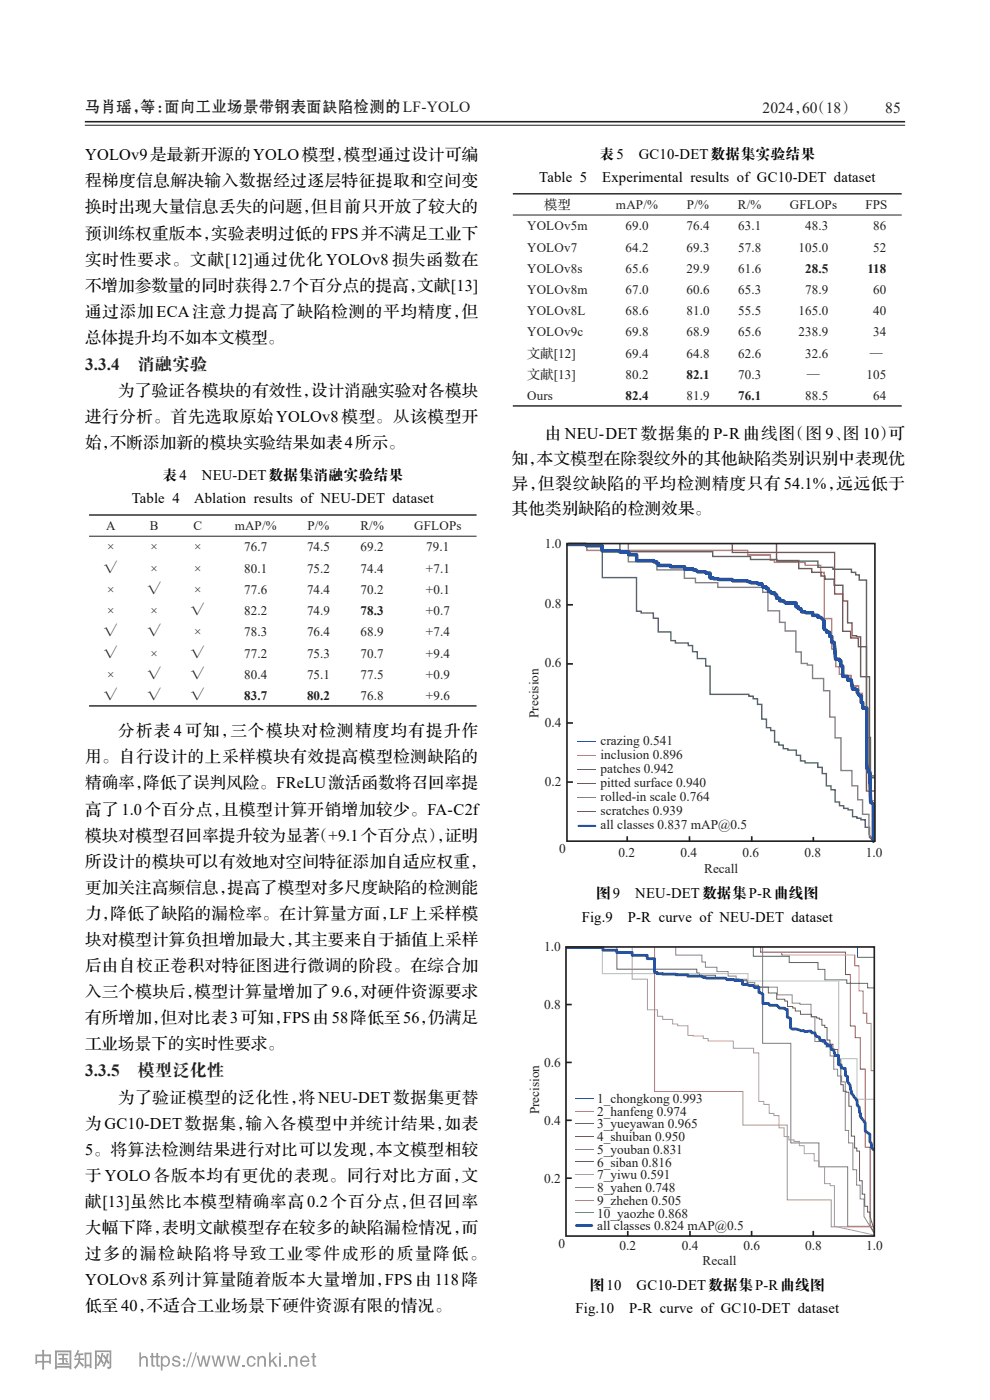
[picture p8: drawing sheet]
<svg xmlns="http://www.w3.org/2000/svg" width="210mm" height="297mm" viewBox="0 0 210 297" stroke-linecap="round" stroke-linejoin="round" font-family="sans-serif">
<path d="M18 26.6h174M108.8 45.6h82.5M18.9 113.8h82.2" fill="none" stroke="#231f20" stroke-width=".21"/>
<path d="M18 25.8h174" fill="none" stroke="#231f20" stroke-width=".33"/>
<path d="M108.8 41.1h82.5M108.8 86.1h82.5M18.9 109.3h82.2M18.9 149.8h82.2" fill="none" stroke="#231f20" stroke-width=".3"/>
<path d="M127.8 115.2v7.3h7.2v7.2h1v.3h2.6v1.2h1v2.9h2.7v1.8h1v.5h2.7v.6h.9v1.3h1v1.4h1.8v1.6h.9v6h8.2v.4h1v.5h.9v1.2h.9v3.1h1v1.9h.9v.6h.8v2.4h.9v.7h.9v.7h1v.3h1.8v1.1h.9v1.2h1v.4h2.7v1h.9v1.3h.9v2.6h1v.8h.9v2.6h.9v.8h.9v.6h.9v.3h.9v1.5h1v.3h.8v.3h.9v1.6h.9v2.1l.9 .8" fill="none" stroke="#3e6a86" stroke-width=".3"/>
<path d="M133.3 115.2v4h6v1.7h5.9v1.8h2.3v.9h4.8v1h9.5v1.1h1.1v3.9h2.5v2.4h1.2v1.9h2.2v4.4h1.2v2.4h1.3v.4h1.1v2.8h2.3v2.6h1.3v5.6h1.1v4.4h1.3v7h2.3v3.2h1.2v3h1.1v3.1h1.3v4.2l1.3 1.4" fill="none" stroke="#87709d" stroke-width=".3"/>
<path d="M124.5 115.5v1.3h34.1v.9h4.8v1.1h.9v.5h6.5v.6h3.3v1.5h.7v9.8h1.6v6.5h.9v3.7h.7v1.6h1v.3h1.5v2.2h1.7v1.6h.7v3h.9v12.2h.8v7.6h.9" fill="none" stroke="#e47f3c" stroke-width=".3"/>
<path d="M120.5 115.5h3.9v.3h3.3v1.1h3.8v.2h1.9v.6h1.6v1.2h3.7v.3h.6v.4h.4v.4h2.6v.2h2.9v.5h1.8v.2h.6l.4 .4h1.6l.2 .3h.8v1h.7l.1 .2h.9l.2 .1h2.8l.2 .3h3l.2 .2h.4l.2 .2h1.3l.2 .3h.8l.2 .6h.7l.1 .3h.3l.1 .7h.4l.2 .3h.7l.1 .4h.3v.7h.7v.6h.8l.4 .4h2.3v.8h.5v.4h.5l.1 .7h.7l.3 .2h1.4v.6h1.1v.3h.6l.7 .8v1.7l.6 .4v.3h.6v.9h.4v1.3h.6l.2 3.6h.9v.3h.3v1.1h.4v2.2h1v.8h.8l.2 1.9h.7l.4 .2-.1 .4 .5 .8h.4v1.4h.3v1.2h.9v12.8h.3v.8h.3l.2 6.4 .6 .4v7.8" fill="none" stroke="#264fa1" stroke-width=".7"/>
<path d="M155.3 115.2v2h21.8v8.8h1.7v7.9h1.6v1.5h1.7v1.8h1.7v30.6h1.8" fill="none" stroke="#bc3e49" stroke-width=".3"/>
<path d="M131.5 115.2v1.8h19.7v1.1h8v.6h5.6v.3h8.7v1.4h3.2v.4h3.9v.6h.9v.5h.8v1.2h1.5v33.3h.8v8.2h1" fill="none" stroke="#498d48" stroke-width=".3"/>
<path d="M164.7 115.2v3.7h4.7v1.7h2.8v.8h1.9v.8h.9v.7h1.9v1.3h1.9v3.3h1v4.6h.9v2.8h1v.2h.9v8.5h1.8v21.4h1.2" fill="none" stroke="#7f5a4b" stroke-width=".3"/>
<path d="M120.3 115.3h65.3v63.1h-65.3z" fill="none" stroke="#231f20" stroke-width=".35"/>
<path d="M122.5 172.1h4" fill="none" stroke="#7b615b" stroke-width=".21"/>
<path d="M122.5 169.2h4" fill="none" stroke="#87709a" stroke-width=".21"/>
<path d="M122.5 166.2h4" fill="none" stroke="#9b4343" stroke-width=".21"/>
<path d="M122.5 163.3h4" fill="none" stroke="#4a8f47" stroke-width=".21"/>
<path d="M122.5 160.3h4" fill="none" stroke="#c9844b" stroke-width=".21"/>
<path d="M122.5 157.3h4" fill="none" stroke="#397399" stroke-width=".21"/>
<path d="M122.6 175.1l3.7-.1 .2 .2-.2 .2h-3.6h-.1z" fill="#2454a5"/>
<path d="M120.3 128.3h1.2M120.3 153.4h1.2M120.3 140.8h1.2M120.3 165.9h1.2M133 177.4v1M146.3 177.4v1M159.5 177.4v1M172.5 177.6v1M120.1 200.9h65.4v61.3h-65.4z" fill="none" stroke="#231f20" stroke-width=".35"/>
<path d="M181.9 200.9v2.2h3.6" fill="none" stroke="#3372a1" stroke-width=".21"/>
<path d="M161.3 200.9v1.1h18v4.7h1.1v11h1v2.4h1.1v6.7h1v16.6h1.1v14.7l.9 2.9" fill="none" stroke="#ae3a41" stroke-width=".21"/>
<path d="M165.8 202v.6h15.5v2.3h.9v5.3h.9v4.8h.8v2.1h.9v10h.7" fill="none" stroke="#e4813b" stroke-width=".21"/>
<path d="M159.8 200.9v2h7.6v1.3h6.1v1.4h1.5v2.3h4.6v.7h4.4v1h1.5" fill="none" stroke="#4b9545" stroke-width=".21"/>
<path d="M143.3 200.9v1.7h5.6v1.5h.7v1.1h2.5v.9h2.3v1h1.8v.6h2.2v.8h1.7v.9h4.8v1.7h3.1v1.7h1.7v.3h2.3v2.6h.9v5.2h1.5v.3h.8v.9h.9v1.9h.8v2.8h.8v1.5h.8v1.2h.8v10.3h.7v2.7h.9v5.6h.8v3.3h.8v3h.8v3.6l2.2 3.7" fill="none" stroke="#826eb2" stroke-width=".21"/>
<path d="M130.9 200.9v4.7h16.9v.8h.6v.5h3.4v.5h2.2v.3h2.8v.3h1.8v1h2.3v.4h2.1v1.3h1.8v1.3h1.7v.4h.5v1.1h1.2v.3h.5v.7h1.1v.7h2.3v.5h1.1v.3h.6v.2h.5v1.3h.7v.5h.4v2.6h.7v.9h.6v1.1h1v2.2h.7v5.3h.5v1.4l1.2 .2v3h.5v6.3h.7v2.5h.4v.7h.6v6.3h.6v2.8h.5v2.6h.6v1.2h.6v2.9l.9 1.5" fill="none" stroke="#785b5a" stroke-width=".21"/>
<path d="M127.8 200.9v5.7h30.9v1.5h19.2v16.5h3.9v8.6h3.7" fill="none" stroke="#82d0d5" stroke-width=".21"/>
<path d="M161.8 200.9v20.4h6v21.2h5.9v5h6.1v12.7h5.7" fill="none" stroke="#7b7c80" stroke-width=".21"/>
<path d="M138.9 200.9v30.7h18.7v7.1h9.4v15.8h9.3v5.8h9.2" fill="none" stroke="#afb056" stroke-width=".21"/>
<path d="M134.1 200.9v6.8h3.2v6.5h2.2v1.4h1.1v.7h2.1v.9h1.1v.4h2.1v2.1l3.3 .1v.5h1v.6h5.4v1.5h4.3v1h1.1v10.3h1v.6h1.2v1.9h1v.5h1v2.6h1.1v1.8h1v.7h1.1v.3h1.2v1h1v1.6h2.1v1.6h1v1.2h1.2v3.6h1.2v.4h.9v8.7l8.5 1.8" fill="none" stroke="#c77bb0" stroke-width=".21"/>
<path d="M120.2 201h7.7v.6h2.9v.5h3.3v.6h3.2v.7h1.6v2.9h.5v.3l6.5 .2v.3h3l.2 .3 .8 .1h4l.3 .3 3.3 .2v.8l2.3 .2 .2 .5h1v1l.8 .4v2h1.2l.3 .4h1.5l.6 .6h1l.2 .2h.4v1.7l.7 .3v2l.5 .2h.5l1.2 .4 .6-.1 .2 .2 1.3-.1 .2 .4h.7l.1 .7 .8 .2 .1 .6 1.1 .2v.6l.5 .1v.3h.7l.1 .9h.6l.2 1.2h.8v2h.5v.6l.9 .1 .1 1.6 .4 .2v1.1l.5 .7 .2 1.1 .2 .3-.1 .3 1.2 1.7v.9l.5 .4v1l.2 .4v.5l1 1.4v1.8l1 .6v1.6l.3 .4v.8l.5 .5" fill="none" stroke="#2454a5" stroke-width=".6"/>
<path d="M122.1 241.1h3.8" fill="none" stroke="#9f404b" stroke-width=".21"/>
<path d="M122 257.3h3.8" fill="none" stroke="#2db4b5" stroke-width=".21"/>
<path d="M122 254.6h3.8" fill="none" stroke="#aca966" stroke-width=".21"/>
<path d="M122 251.9h3.8" fill="none" stroke="#7c7c86" stroke-width=".21"/>
<path d="M122 249.2h3.8" fill="none" stroke="#bd7cb3" stroke-width=".21"/>
<path d="M122 246.5h3.8" fill="none" stroke="#80555a" stroke-width=".21"/>
<path d="M122 243.8h3.8" fill="none" stroke="#876cab" stroke-width=".21"/>
<path d="M122 238.4h3.8" fill="none" stroke="#469a46" stroke-width=".21"/>
<path d="M122 235.7h3.8" fill="none" stroke="#e78135" stroke-width=".21"/>
<path d="M122 233h3.8" fill="none" stroke="#3572a1" stroke-width=".21"/>
<path d="M122.1 259.7h3.4l.3 .3-.3 .3h-3.2l-.3-.3z" fill="#2256a6"/>
<path d="M120.1 213.1h1.2M120.1 237.7h1.2M120.1 225.4h1.2M120.1 249.9h1.2M133.2 261.1v1.1M146.4 261.1v1.1M159.4 261.1v1.1M172.5 261.1v1.1" fill="none" stroke="#231f20" stroke-width=".35"/>
<path d="M.1 0h.1M209.9 0h.1M0 .1h.1M210 .1h.1M0 296.9h.1M.1 297v.1M209.9 297v.1M210 296.9h.1" fill="none" stroke="#fff" stroke-width=".21"/>
<path d="M0 0h.1M210 0h.1M0 297h.1M0 297v.1M210 297h.1M210 297v.1" fill="none" stroke="#000" stroke-width=".21"/>
<g fill="#999">
<path d="M7.5 287.3v2h.4v-.2h1.1l-.1 1.4h.5l-.1-1.4h1.1v.2h.4v-2h-1.5l.1-.9-.5-.1 .1 1zM7.9 287.7h1.1v1h-1.1zM9.3 287.7h1.1v1h-1.1z" fill-rule="evenodd"/>
<path d="M12.3 287.2v.3h.9v.6h-.7v.4l.7-.1v.8h-1v.4h2.4v-.4h-1v-.8l.7 .1v-.4h-.7v-.6h.9v-.3zM13.8 288.7l.4 .5 .2-.2a.33 .33 0 0 0-.2-.4 .33 .33 0 0 0-.4 .1zM11.6 286.5v4h.5v-.3h2.6v.3h.5v-4zM12.1 286.9h2.6v2.9h-2.6z" fill-rule="evenodd"/>
<path d="M16.4 286.4l-.7 1.3 .4 .3 .3-.5h.3v.7l-.9-.1v.4h.8l-.2 .7-.7 .9 .2 .3 1-1.2 .6 .8 .3-.3-.8-.9v-.3h.8v-.4l-.8 .1v-.7h.7v-.4h-1.2l.4-.5zM17.9 286.9v3.4h.4v-.5h.7v.4h.4v-3.3zM18.3 287.3h.7v2.2h-.7z" fill-rule="evenodd"/>
<path d="M20.1 286.5h3.5v3.6l-.7 .4-.3-.5 .6-.1v-.8l-.3 .3-.3-.5-.6 1.2-.3-.3 .7-1.3-.6-.9 .3-.2 .4 .6 .1-.9 .5 .2a1.4 1.4 0 0 0 .1 1.8v-2.3h-2.7v2.8l.2-.3a1.01 1.01 0 0 0-.1-1.7l.2-.3 .5 .7 .2-1 .4 .1v.1a1.53 1.53 0 0 0 .1 1.9l-.3 .3-.3-.6-.6 1.1-.3-.3v.8h-.4z" fill-rule="evenodd"/>
<path d="M29.6 286.9h.3v1.1a.79 .79 0 0 1 .9-.3 .79 .79 0 0 1 .6 .7v1.5h-.4v-1.4a.54 .54 0 0 0-.7-.5 .54 .54 0 0 0-.4 .7v1.2h-.3z" fill-rule="evenodd"/>
<path d="M32.1 287h.4v.7h.3v.3h-.3v1.5l.3 .1v.3a.53 .53 0 0 1-.7-.4v-1.5h-.3v-.3h.3z" fill-rule="evenodd"/>
<path d="M33.2 287h.3v.7h.4v.3h-.4v1.5l.4 .1-.1 .3a.53 .53 0 0 1-.6-.4v-1.5h-.3v-.3h.3z" fill-rule="evenodd"/>
<path d="M34.1 287.7v3.1h.4v-1.1a1.01 1.01 0 0 0 1.3 0 1.01 1.01 0 0 0 .2-1.3 .83 .83 0 0 0-.6-.8 .83 .83 0 0 0-.9 .4v-.3zM34.8 288a.81 .81 0 0 1 1 .8 .81 .81 0 0 1-.9 .8 .99 .99 0 0 1-.1-1.6z" fill-rule="evenodd"/>
<path d="M36.7 287.9l.2-.2a.86 .86 0 0 1 1.3 .6h-.3a.49 .49 0 0 0-.5-.4 .49 .49 0 0 0-.5 .5 1.67 1.67 0 0 1 1.4 .8 .94 .94 0 0 1-.9 .7 .94 .94 0 0 1-.9-.7h.3a.55 .55 0 0 0 .5 .5 .55 .55 0 0 0 .6-.5l-.9-.3a.56 .56 0 0 1-.5-.4 .56 .56 0 0 1 .2-.6z" fill-rule="evenodd"/>
<path d="M38.8 288.3v.4h.5v-.4zM38.8 289.5v.4h.5v-.4z" fill-rule="evenodd"/>
<path d="M40.5 286.9h.2l-1 3.2h-.2z" fill-rule="evenodd"/>
<path d="M41.5 286.9h.3l-1 3.2h-.3z" fill-rule="evenodd"/>
<path d="M41.7 287.6h.4l.4 1.9 .5-1.9h.4l.4 1.9 .5-1.9h.4l-.7 2.3h-.4l-.4-1.7-.5 1.7h-.4z" fill-rule="evenodd"/>
<path d="M44.9 287.6h.4l.4 1.9 .4-1.9h.5l.4 1.9 .4-1.9h.4l-.6 2.3h-.4l-.4-1.7-.5 1.7h-.4z" fill-rule="evenodd"/>
<path d="M48 287.6h.4l.5 1.9 .4-1.9h.4l.5 1.9 .4-1.9h.4l-.6 2.3h-.4l-.5-1.7-.4 1.7h-.4z" fill-rule="evenodd"/>
<path d="M51.5 289.5h.5v.4h-.5z" fill-rule="evenodd"/>
<path d="M52.8 287.8a.95 .95 0 0 1 1.5 .7h-.4a.55 .55 0 0 0-.6-.5 .55 .55 0 0 0-.5 .4 .75 .75 0 0 0-.1 .9 .75 .75 0 0 0 .8 .3l.4-.5h.4a1.03 1.03 0 0 1-1.5 .7 1.03 1.03 0 0 1-.4-1.5z" fill-rule="evenodd"/>
<path d="M54.6 287.7h.4v.3a.77 .77 0 0 1 .8-.4 .77 .77 0 0 1 .6 .8v1.5h-.4v-1.3a.56 .56 0 0 0-.6-.7 .56 .56 0 0 0-.4 .8v1.2h-.4z" fill-rule="evenodd"/>
<path d="M57.1 286.9h.3v1.8l1-1h.4l-.8 .9 .9 1.3h-.5l-.7-1.1-.3 .3v.8h-.3z" fill-rule="evenodd"/>
<path d="M59.2 287v.4h.4v-.4zM59.2 287.7v2.2h.4v-2.2z" fill-rule="evenodd"/>
<path d="M60.3 289.5h.5v.4h-.5z" fill-rule="evenodd"/>
<path d="M61.3 287.7h.4v.3a.77 .77 0 0 1 .8-.4 .77 .77 0 0 1 .6 .8v1.5h-.4v-1.3a.56 .56 0 0 0-.6-.7 .56 .56 0 0 0-.4 .8v1.2h-.4z" fill-rule="evenodd"/>
<path d="M64.2 288.2a.62 .62 0 0 1 .7-.2 .62 .62 0 0 1 .4 .6h-1.3zM64.1 287.8a1.15 1.15 0 0 0-.4 1.4 1.15 1.15 0 0 0 1.3 .7l.4-.3 .2-.4h-.3a.63 .63 0 0 1-.8 .4 .63 .63 0 0 1-.5-.7h1.7a1.04 1.04 0 0 0-.5-1.1 1.04 1.04 0 0 0-1.1 0z" fill-rule="evenodd"/>
<path d="M66.3 287h.4v.7h.4v.3h-.4v1.5l.4 .1-.1 .3a.53 .53 0 0 1-.7-.4v-1.5h-.3v-.3h.3z" fill-rule="evenodd"/>
</g>
<g font-size="3.6" fill="#231f20">
<text x="18" y="78.5">3.3.4</text>
<text x="29.1" y="78.5">消融实验</text>
<text x="18" y="228.3">3.3.5</text>
<text x="29.1" y="228.3">模型泛化性</text>
</g>
<g font-size="3.5">
<text x="18" y="34">YOLOv9是最新开源的YOLO模型，</text>
<text x="73" y="34">模型通过设计可编</text>
<text x="18" y="39.5">程梯度信息解决输入数据经过逐层特征提取和空间变</text>
<text x="18" y="45.1">换时出现大量信息丢失的问题，</text>
<text x="66" y="45.1">但目前只开放了较大的</text>
<text x="18" y="50.6">预训练权重版本，</text>
<text x="44.8" y="50.6">实验表明过低的FPS并不满足工业下</text>
<text x="18" y="56.2">实时性要求。文献[12]通过优化 YOLOv8 损失函数在</text>
<text x="18" y="61.7">不增加参数量的同时获得2.7个百分点的提高，</text>
<text x="88.6" y="61.7">文献[13]</text>
<text x="18" y="67.2">通过添加 ECA 注意力提高了缺陷检测的平均精度，但</text>
<text x="18" y="72.8">总体提升均不如本文模型。</text>
<text x="18" y="89.6">进行分析。首先选取原始 YOLOv8 模型。从该模型开</text>
<text x="25.1" y="84">为了验证各模块的有效性，</text>
<text x="66" y="84">设计消融实验对各模块</text>
<text x="18" y="95.1">始，</text>
<text x="23.3" y="95.1">不断添加新的模块实验结果如表4所示。</text>
<text x="115.6" y="93">由 NEU-DET 数据集的 P-R 曲线图（图 9、图 10）可</text>
<text x="108.6" y="98.5">知，</text>
<text x="113.9" y="98.5">本文模型在除裂纹外的其他缺陷类别识别中表现优</text>
<text x="108.6" y="103.8">异，但裂纹缺陷的平均检测精度只有 54.1%，远远低于</text>
<text x="108.6" y="109.1">其他类别缺陷的检测效果。</text>
<text x="18" y="161.7">用。自行设计的上采样模块有效提高模型检测缺陷的</text>
<text x="25.1" y="156.2">分析表 4 可知，三个模块对检测精度均有提升作</text>
<text x="18" y="167.3">精确率，</text>
<text x="30.4" y="167.3">降低了误判风险。FReLU激活函数将召回率提</text>
<text x="18" y="172.8">高了 1.0个百分点，</text>
<text x="47.1" y="172.8">且模型计算开销增加较少。FA-C2f</text>
<text x="18" y="178.3">模块对模型召回率提升较为显著（+9.1个百分点），</text>
<text x="94.4" y="178.3">证明</text>
<text x="18" y="183.9">所设计的模块可以有效地对空间特征添加自适应权重，</text>
<text x="18" y="189.4">更加关注高频信息，</text>
<text x="48.2" y="189.4">提高了模型对多尺度缺陷的检测能</text>
<text x="18" y="194.9">力，</text>
<text x="23.4" y="194.9">降低了缺陷的漏检率。在计算量方面，</text>
<text x="82.6" y="194.9">LF上采样模</text>
<text x="18" y="200.5">块对模型计算负担增加最大，</text>
<text x="62.5" y="200.5">其主要来自于插值上采样</text>
<text x="18" y="206">后由自校正卷积对特征图进行微调的阶段。在综合加</text>
<text x="18" y="211.6">入三个模块后，</text>
<text x="41.3" y="211.6">模型计算量增加了9.6，</text>
<text x="76.5" y="211.6">对硬件资源要求</text>
<text x="18" y="217.1">有所增加，</text>
<text x="34.1" y="217.1">但对比表3可知，</text>
<text x="60" y="217.1">FPS由58降低至56，</text>
<text x="90.8" y="217.1">仍满足</text>
<text x="18" y="222.6">工业场景下的实时性要求。</text>
<text x="25.1" y="233.9">为了验证模型的泛化性，</text>
<text x="63.4" y="233.9">将 NEU-DET 数据集更替</text>
<text x="18" y="239.4">为 GC10-DET 数据集，</text>
<text x="52.1" y="239.4">输入各模型中并统计结果，</text>
<text x="94.3" y="239.4">如表</text>
<text x="18" y="245">5。将算法检测结果进行对比可以发现，</text>
<text x="79.8" y="245">本文模型相较</text>
<text x="18" y="250.5">于 YOLO 各版本均有更优的表现。同行对比方面，文</text>
<text x="18" y="256">献[13]虽然比本模型精确率高 0.2 个百分点，但召回率</text>
<text x="18" y="261.6">大幅下降，</text>
<text x="34.4" y="261.6">表明文献模型存在较多的缺陷漏检情况，</text>
<text x="98" y="261.6">而</text>
<text x="18" y="267.1">过多的漏检缺陷将导致工业零件成形的质量降低。</text>
<text x="18" y="272.7">YOLOv8 系列计算量随着版本大量增加，FPS 由 118 降</text>
<text x="18" y="278.2">低至40，</text>
<text x="31.1" y="278.2">不适合工业场景下硬件资源有限的情况。</text>
</g>
<g font-size="3.3" fill="#231f20">
<text x="18" y="23.9">马肖瑶，</text>
<text x="29.8" y="23.9">等：</text>
<text x="34.8" y="23.9">面向工业场景带钢表面缺陷检测的LF-YOLO</text>
<text x="161.8" y="24.1">2024， （18）</text>
<text x="170.1" y="24.1">60</text>
<text x="187.8" y="24.1">85</text>
</g>
<g font-size="3.1">
<text x="127.2" y="33.7">表5</text>
<text x="135.5" y="33.7">GC10-DET数据集实验结果</text>
<text x="114.4" y="38.6">Table 5</text>
<text x="127.8" y="38.6">Experimental results of GC10-DET dataset</text>
<text x="34.5" y="101.8">表4</text>
<text x="42.8" y="101.8">NEU-DET数据集消融实验结果</text>
<text x="28" y="106.8">Table 4</text>
<text x="41.2" y="106.8">Ablation results of NEU-DET dataset</text>
<text x="126.4" y="190.6">图9</text>
<text x="134.8" y="190.6">NEU-DET数据集P-R曲线图</text>
<text x="123.4" y="195.5">Fig.9</text>
<text x="133.2" y="195.5">P-R curve of NEU-DET dataset</text>
<text x="125.1" y="273.6">图10</text>
<text x="135" y="273.6">GC10-DET数据集P-R曲线图</text>
<text x="122.1" y="278.5">Fig.10</text>
<text x="133.5" y="278.5">P-R curve of GC10-DET dataset</text>
</g>
<g font-size="2.8" fill="#231f20">
<text x="115.4" y="44.4">模型</text>
<text x="130.7" y="44.4">mAP/%</text>
<text x="145.7" y="44.4">P/%</text>
<text x="156.5" y="44.4">R/%</text>
<text x="167.6" y="44.4">GFLOPs</text>
<text x="183.6" y="44.4">FPS</text>
<text x="111.8" y="48.9">YOLOv5m</text>
<text x="111.8" y="53.4">YOLOv7</text>
<text x="132.7" y="48.9">69.0</text>
<text x="132.7" y="53.4">64.2</text>
<text x="145.6" y="48.9">76.4</text>
<text x="145.6" y="53.4">69.3</text>
<text x="156.6" y="48.9">63.1</text>
<text x="156.6" y="53.4">57.8</text>
<text x="169.4" y="53.4">105.0</text>
<text x="170.8" y="48.9">48.3</text>
<text x="185.2" y="48.9">86</text>
<text x="185.2" y="53.4">52</text>
<text x="111.8" y="57.9">YOLOv8s</text>
<text x="132.7" y="57.9">65.6</text>
<text x="145.6" y="57.9">29.9</text>
<text x="156.6" y="57.9">61.6</text>
<text x="170.8" y="57.9">28.5</text>
<text x="184" y="57.9">118</text>
<text x="111.8" y="62.4">YOLOv8m</text>
<text x="132.7" y="62.4">67.0</text>
<text x="145.6" y="62.4">60.6</text>
<text x="156.6" y="62.4">65.3</text>
<text x="170.8" y="62.4">78.9</text>
<text x="185.2" y="62.4">60</text>
<text x="111.8" y="66.9">YOLOv8L</text>
<text x="111.8" y="71.4">YOLOv9c</text>
<text x="132.7" y="66.9">68.6</text>
<text x="132.7" y="71.4">69.8</text>
<text x="145.6" y="66.9">81.0</text>
<text x="145.6" y="71.4">68.9</text>
<text x="156.6" y="66.9">55.5</text>
<text x="156.6" y="71.4">65.6</text>
<text x="169.4" y="66.9">165.0</text>
<text x="169.4" y="71.4">238.9</text>
<text x="185.2" y="66.9">40</text>
<text x="185.2" y="71.4">34</text>
<text x="111.8" y="75.9">文献[12]</text>
<text x="132.7" y="75.9">69.4</text>
<text x="145.6" y="75.9">64.8</text>
<text x="156.6" y="75.9">62.6</text>
<text x="170.8" y="75.9">32.6</text>
<text x="184.5" y="75.9">—</text>
<text x="111.8" y="80.4">文献[13]</text>
<text x="132.7" y="80.4">80.2</text>
<text x="145.6" y="80.4">82.1</text>
<text x="156.6" y="80.4">70.3</text>
<text x="171.2" y="80.4">—</text>
<text x="183.8" y="80.4">105</text>
<text x="111.8" y="84.9">Ours</text>
<text x="132.7" y="84.9">82.4</text>
<text x="145.6" y="84.9">81.9</text>
<text x="156.6" y="84.9">76.1</text>
<text x="170.8" y="84.9">88.5</text>
<text x="185.2" y="84.9">64</text>
<text x="22.5" y="112.5">A</text>
<text x="31.8" y="112.5">B</text>
<text x="41" y="112.5">C</text>
<text x="49.8" y="112.5">mAP/%</text>
<text x="65.2" y="112.5">P/%</text>
<text x="76.5" y="112.5">R/%</text>
<text x="87.9" y="112.5">GFLOPs</text>
<text x="22.7" y="117">×</text>
<text x="32" y="117">×</text>
<text x="41.2" y="117">×</text>
<text x="51.8" y="117">76.7</text>
<text x="65.1" y="117">74.5</text>
<text x="76.5" y="117">69.2</text>
<text x="90.4" y="117">79.1</text>
<text x="115.6" y="116.2">1.0</text>
<text x="22.1" y="121.5">√</text>
<text x="22.7" y="126">×</text>
<text x="31.3" y="126">√</text>
<text x="32" y="121.5">×</text>
<text x="41.2" y="121.5">×</text>
<text x="41.2" y="126">×</text>
<text x="51.8" y="121.5">80.1</text>
<text x="51.8" y="126">77.6</text>
<text x="65.1" y="121.5">75.2</text>
<text x="65.1" y="126">74.4</text>
<text x="76.5" y="121.5">74.4</text>
<text x="76.5" y="126">70.2</text>
<text x="90.3" y="121.5">+7.1</text>
<text x="90.3" y="126">+0.1</text>
<text x="22.7" y="130.5">×</text>
<text x="32" y="130.5">×</text>
<text x="40.6" y="130.5">√</text>
<text x="51.8" y="130.5">82.2</text>
<text x="65.1" y="130.5">74.9</text>
<text x="76.5" y="130.5">78.3</text>
<text x="90.3" y="130.5">+0.7</text>
<text x="115.6" y="129">0.8</text>
<text x="22.1" y="135">√</text>
<text x="31.3" y="135">√</text>
<text x="41.2" y="135">×</text>
<text x="51.8" y="135">78.3</text>
<text x="65.1" y="135">76.4</text>
<text x="76.5" y="135">68.9</text>
<text x="90.3" y="135">+7.4</text>
<text x="22.1" y="139.5">√</text>
<text x="22.7" y="144">×</text>
<text x="31.3" y="144">√</text>
<text x="32" y="139.5">×</text>
<text x="40.6" y="139.5">√</text>
<text x="40.6" y="144">√</text>
<text x="51.8" y="139.5">77.2</text>
<text x="51.8" y="144">80.4</text>
<text x="65.1" y="139.5">75.3</text>
<text x="65.1" y="144">75.1</text>
<text x="76.5" y="139.5">70.7</text>
<text x="76.5" y="144">77.5</text>
<text x="90.3" y="139.5">+9.4</text>
<text x="90.3" y="144">+0.9</text>
<text x="115.6" y="141.6">0.6</text>
<text x="22.1" y="148.5">√</text>
<text x="31.3" y="148.5">√</text>
<text x="40.6" y="148.5">√</text>
<text x="51.8" y="148.5">83.7</text>
<text x="65.1" y="148.5">80.2</text>
<text x="76.5" y="148.5">76.8</text>
<text x="90.3" y="148.5">+9.6</text>
<text x="114.2" y="152.3" transform="rotate(-90 114.2 152.3)">Precision</text>
<text x="115.6" y="154.2">0.4</text>
<text x="127.4" y="158.1">crazing 0.541</text>
<text x="127.4" y="161.1">inclusion 0.896</text>
<text x="115.6" y="166.8">0.2</text>
<text x="127.4" y="164.1">patches 0.942</text>
<text x="127.4" y="167">pitted surface 0.940</text>
<text x="127.4" y="170">rolled-in scale 0.764</text>
<text x="127.4" y="173">scratches 0.939</text>
<text x="127.4" y="175.9">all classes 0.837 mAP@0.5</text>
<text x="118.6" y="181">0</text>
<text x="131.2" y="181.8">0.2</text>
<text x="144.4" y="181.8">0.4</text>
<text x="149.4" y="185.2">Recall</text>
<text x="157.5" y="181.8">0.6</text>
<text x="170.6" y="181.8">0.8</text>
<text x="183.7" y="181.8">1.0</text>
<text x="115.4" y="201.8">1.0</text>
<text x="115.4" y="214.1">0.8</text>
<text x="115.4" y="226.3">0.6</text>
<text x="126.7" y="233.9">1_chongkong 0.993</text>
<text x="114.3" y="236.4" transform="rotate(-90 114.3 236.4)">Precision</text>
<text x="115.4" y="238.6">0.4</text>
<text x="126.7" y="236.7">2_hanfeng 0.974</text>
<text x="126.7" y="239.4">3_yueyawan 0.965</text>
<text x="126.7" y="242.1">4_shuiban 0.950</text>
<text x="126.7" y="244.8">5_youban 0.831</text>
<text x="115.4" y="250.9">0.2</text>
<text x="126.7" y="247.5">6_siban 0.816</text>
<text x="126.7" y="250.2">7_yiwu 0.591</text>
<text x="126.7" y="252.9">8_yahen 0.748</text>
<text x="126.7" y="255.6">9_zhehen 0.505</text>
<text x="126.7" y="258.3">10_yaozhe 0.868</text>
<text x="126.7" y="261">all classes 0.824 mAP@0.5</text>
<text x="118.5" y="264.8">0</text>
<text x="131.4" y="265.3">0.2</text>
<text x="144.6" y="265.3">0.4</text>
<text x="149" y="268.4">Recall</text>
<text x="157.7" y="265.3">0.6</text>
<text x="170.8" y="265.3">0.8</text>
<text x="183.7" y="265.3">1.0</text>
</g>
</svg>
